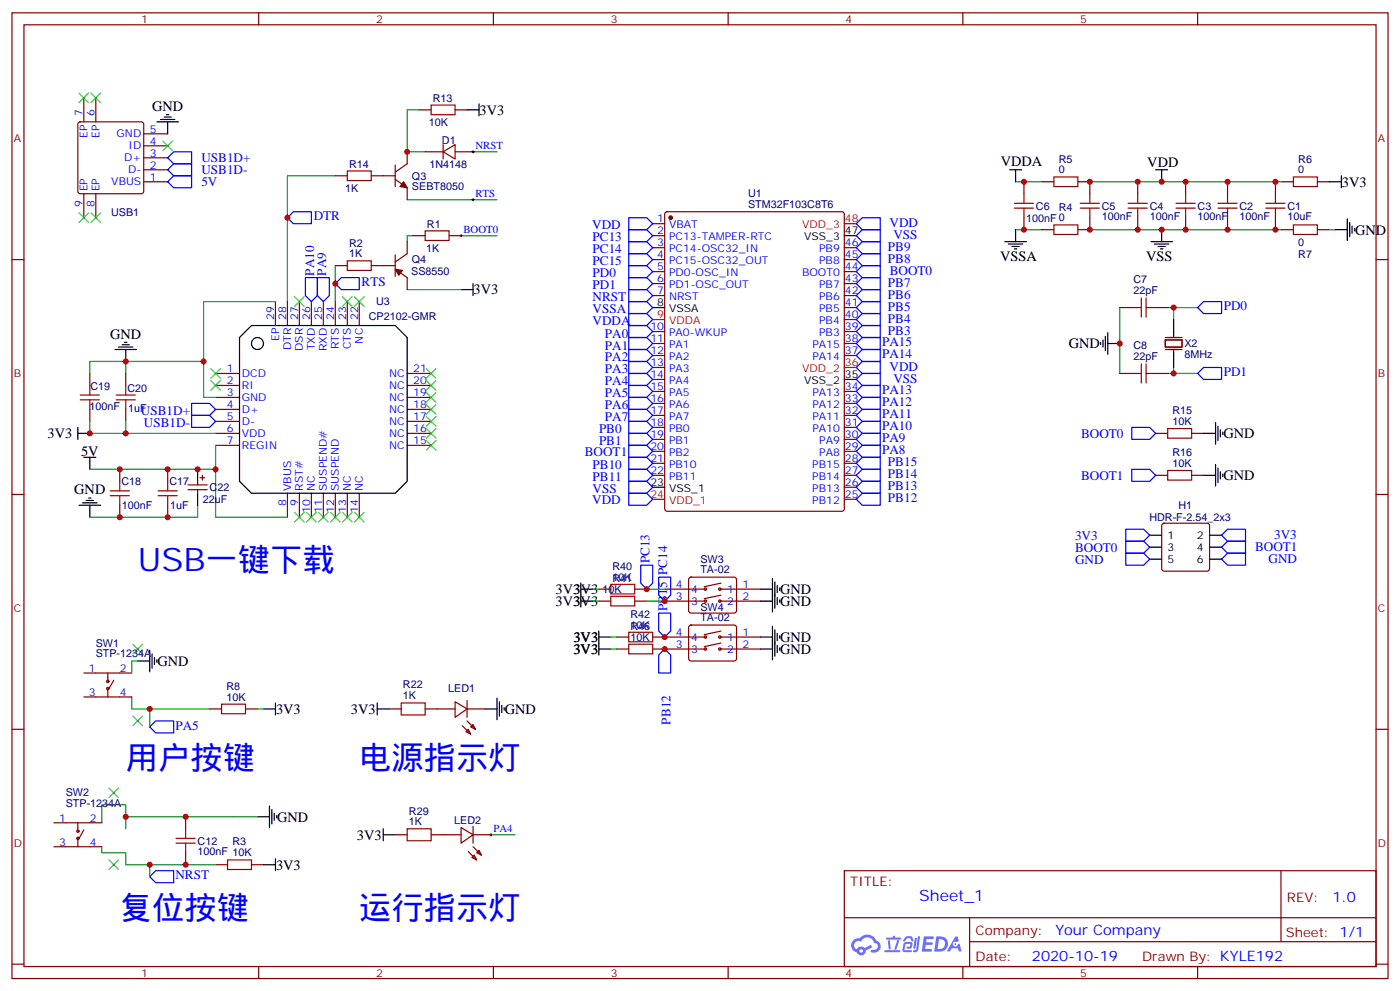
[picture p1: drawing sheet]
<svg xmlns="http://www.w3.org/2000/svg" width="412mm" height="292mm" viewBox="0 0 412 292" stroke-linecap="round" stroke-linejoin="round" font-family="sans-serif">
<g fill="none" stroke="#870000" stroke-width=".35">
<path d="M3.5 3.8h405.4v284.3h-405.4zM7.1 7.3h398.2v277.3h-398.2zM76.2 3.8v3.5M145.3 3.8v3.5M214.5 3.8v3.5M283.6 3.8v3.5M352.8 3.8v3.5M3.5 76.4h3.6M405.3 76.4h3.6M3.5 145.6h3.6M405.3 145.6h3.6M3.5 214.7h3.6"/>
<path d="M405.3 214.7h3.6M248.7 256.4h156.6v28.2h-156.6zM377.3 256.4v20.9M248.7 270.2h156.5M285.6 277.3h119.6M285.6 270.2v14.1M3.5 283.9h3.6M76.2 284.6v3.5M145.3 284.6v3.5M214.5 284.6v3.5M283.6 284.6v3.5M352.8 284.6v3.5"/>
<path d="M405.3 283.9h3.6"/>
</g>
<g fill="#5487ff">
<path d="M272.1 275.7h2.6l.3 .2-.1 .5-2 .1-.1 .9h1.6l.4 .4-.4 .4h-1.7l-.2 1.2 1.8 .1 .3 .3-.2 .3-2.9 .1z"/>
<path d="M281.4 275.8h.7l.4 1.3-.7 .3a.74 .74 0 0 0-1.1 .3 .74 .74 0 0 0 .5 1 .74 .74 0 0 0 .9-.6l.5-.3 .7 2.3h-.9l-.2-.9h-1.9l-.5 .9h-.9z"/>
<path d="M269.5 276.1h.6l-.4 3a.31 .31 0 0 1-.3 .2 .31 .31 0 0 1-.3-.3z"/>
<path d="M270.4 275.7h.6l-.5 3.9a.89 .89 0 0 1-.7 .7 .89 .89 0 0 1-.9-.3l1-.4z"/>
<path d="M266.8 275.8l.6-.2 1.2 .1 .5 1.3-.6 .2-.4-1-1 .2a.95 .95 0 0 1-1 .8l-.1-.2z"/>
<path d="M266.4 277.5l1.8-.2a1.04 1.04 0 0 1 .6 1.1 1.04 1.04 0 0 1-.8 .9h-.7a.29 .29 0 0 1-.3-.3 .29 .29 0 0 1 .3-.3h.7l.2-.8-1.4 .1-.4 1.7 1.9 .1a.29 .29 0 0 1 .3 .3 .29 .29 0 0 1-.3 .3l-2-.1-.4-.3 .2-2z"/>
<path d="M260.5 279.8h4.4a.3 .3 0 0 1 .3 .3 .3 .3 0 0 1-.3 .3h-4.3z"/>
<path d="M264.3 276.8h.6l-.5 1.7a1.02 1.02 0 0 1-.7 1.1l-.2-.2z"/>
<path d="M261.5 276.9h.6l.3 2.4-.3 .3-.3-.2z"/>
<path d="M261.1 276.1h1.9l.2-.6h.5l-.1 .6h1.5a.29 .29 0 0 1 .3 .3 .29 .29 0 0 1-.3 .2h-3.9z"/>
<path d="M275.8 275.7l-.6 4.5h1.4a2.27 2.27 0 0 0 2.7-2.3 2.27 2.27 0 0 0-2.7-2.2zM276.6 276.5a1.5 1.5 0 0 1 1.8 1.5 1.5 1.5 0 0 1-1.9 1.4h-.3z"/>
<path d="M251.4 276.9a2.09 2.09 0 0 0 1 3.5 1.37 1.37 0 0 0 1.5 .9 1.37 1.37 0 0 0 1.1-1.4l2-1-.5-.7-1.8 .9a1.4 1.4 0 0 0-2.3 .4 1.32 1.32 0 0 1-.6-1.8 1.32 1.32 0 0 1 1.9-.5 2.02 2.02 0 0 1 2-1.2 2.02 2.02 0 0 1 1.8 1.6 1.09 1.09 0 0 1 1.1 1.4 1.09 1.09 0 0 1-1.6 .7 .41 .41 0 0 0-.5 .3 .41 .41 0 0 0 .4 .5 1.89 1.89 0 0 0 2.4-1.2 1.89 1.89 0 0 0-1.2-2.4 2.98 2.98 0 0 0-5-.7l-1 .2zM253.2 280a.52 .52 0 0 1 1 0 .52 .52 0 0 1-1 0z"/>
<circle cx="281.4" cy="278" r=".28"/>
</g>
<g fill="none" stroke="#870000" stroke-width=".35">
<path d="M23.2 36.1l.4-.2h18l.5 .2 .2 .5v19.7l-.2 .5-.5 .2h-18l-.5-.2-.2-.5v-19.7zM24.7 28.8v7.1M28.2 28.8v7.1M42.3 39.4h7.1M123.5 32.3h3.5M134.1 32.3h3.5M24.7 57v7.1M28.2 57v7.1M42.3 53.5h7.1M42.3 50h7.1M42.3 46.5h7.1M42.3 42.9h7.1"/>
<path d="M98.8 51.8h3.5M109.4 51.8h7M116.4 52.8l3.5 2.5v3.5M116.4 48.6v6.3M119.9 44.7v3.5l-3.5 2.5M125.2 44.7h5.3M130.5 44.7l3.6-2.1v4.2zM130.5 42.6v4.2M134.1 44.7h5.2M301.6 53.5v3.5M306.9 53.5h3.5M317.5 53.5h3.5v3.5"/>
<path d="M335.1 53.5v3.5M349.2 53.5v3.5M361.6 53.5v3.5M375.7 53.5v3.5M377.5 53.5h3.5M388.1 53.5h3.5M98.8 78.2h3.5M109.4 78.2h7M116.4 79.3l3.5 2.4v3.6M116.4 75v6.4M119.9 71.2v3.5l-3.5 2.5M121.7 69.4h3.5"/>
<path d="M132.3 69.4h3.5M192.3 65.9h3.5M192.3 69.4h3.5M192.3 72.9h3.5M192.3 76.4h3.5M192.3 80h3.5M196 62.5l.5-.2h51.5l.7 .5v87l-.5 .7h-51.7l-.7-.4v-87.1zM248.7 72.9h3.5M248.7 76.4h3.5M248.7 80h3.5M301.6 64.1v3.5M306.9 67.6h3.5"/>
<path d="M321 64.1v3.5h-3.5M335.1 64.1v3.5M349.2 64.1v3.5M361.6 64.1v3.5M375.7 64.1v3.5M377.5 67.6h3.5M388.1 67.6h3.5M81.1 88.8v7M84.7 88.8v7M88.2 88.8v7M91.7 88.8v7M95.2 88.8v7"/>
<path d="M98.8 88.8v7M102.3 88.8v7M105.8 88.8v7M192.3 83.5h3.5M192.3 87h3.5M192.3 97.6h3.5M248.7 83.5h3.5M248.7 87h3.5M248.7 97.6h3.5M248.7 94.1h3.5M248.7 90.6h3.5M329.8 90.6h3.6"/>
<path d="M340.4 90.6h3.6M343.3 99.4h4.9M26.5 110v3.5M37 110v3.5M63.5 110h7.1M63.5 113.5h7.1M63.5 117h7.1M119.9 110h7.1M119.9 113.5h7.1M119.9 117h7.1M192.3 101.1h3.5M192.3 104.7h3.5"/>
<path d="M192.3 108.2h3.5M192.3 111.7h3.5M192.3 115.3h3.5M192.3 118.8h3.5M248.7 101.1h3.5M248.7 104.7h3.5M248.7 115.3h3.5M248.7 118.8h3.5M329.8 110h3.6M340.4 110h3.6M343.3 100.1h4.9v2.1h-4.9zM343.3 102.9h4.9"/>
<path d="M26.5 120.5v3.6M35.3 138.2v3.5M37 120.5v3.6M49.4 138.2v3.5M59.6 139.9v1.5M63.5 120.5h7.1M63.5 124.1h7.1M63.5 127.6h7.1M63.5 131.1h7.1M119.9 120.5h7.1M119.9 124.1h7.1M119.9 127.6h7.1"/>
<path d="M119.9 131.1h7.1M192.3 122.3h3.5M192.3 125.8h3.5M192.3 129.4h3.5M192.3 132.9h3.5M192.3 136.4h3.5M192.3 139.9h3.5M248.7 122.3h3.5M248.7 125.8h3.5M248.7 129.4h3.5M248.7 132.9h3.5M248.7 136.4h3.5"/>
<path d="M248.7 139.9h3.5M340.4 139.9h3.6M340.4 127.6h3.6M351 139.9h3.5M351 127.6h3.5M35.3 148.8v3.5M49.4 148.8v3.5M55.4 142.8h5.6M55.4 144.2h5.6M58.2 141.7v1.1M58.2 144.2v1M58.9 140.7h1.4"/>
<path d="M84.7 145.2v7.1M88.2 145.2v7.1M91.7 145.2v7.1M95.2 145.2v7.1M98.8 145.2v7.1M102.3 145.2v7.1M105.8 145.2v7.1M248.7 147h3.5M248.7 143.5h3.5M342.4 154.3l.5-.2h12.7l.5 .2 .2 .5v12.7l-.2 .5-.5 .2h-12.7l-.5-.3-.2-.4v-12.7zM176.4 173.5h3.5M176.4 177h3.5"/>
<path d="M187 173.5h3.5M187 177h3.5M195.8 173.5h12M195.8 177h12M203.1 170.1l.5-.2h12.7l.5 .2 .2 .5-.1 9.5-.6 .4h-13l-.5-.7v-9.2zM212 173.5h12M212 177h12M212.4 171.7l-5 1.1M212.4 175.2l-5 1.1M24.7 198.2h14.1M31.7 198.2v2.4M181.7 187.6h3.5"/>
<path d="M181.7 191.1h3.5M192.3 187.6h15.5M192.3 191.1h15.5M203.1 184.3l.5-.3h12.7l.5 .3 .2 .4-.1 9.5-.6 .4h-13l-.5-.7v-9.2zM212 187.6h12M212 191.1h12M212.4 185.8l-5 1.1M212.4 189.3l-5 1.1M24.7 205.2h14.1M31.7 202.7v2.5M33.5 200.3l-1.4 2.4M61.7 208.7h3.6"/>
<path d="M72.3 208.7h3.5M114.7 208.7h3.5M125.2 208.7h8.9M134.1 206.6l3.5 2.1-3.5 2.5zM136.2 213.7l2.4 2.4M137.2 215.4l.7-.7 .7 1.4zM137.6 208.7h5.3M137.6 212.3l2.5 2.4M137.6 206.3v4.9M138.6 214l.7-.7 .8 1.4zM15.9 242.3h14.1M15.9 249.3h14.1"/>
<path d="M22.9 242.3v2.4M22.9 246.8v2.5M24.7 244.4l-1.4 2.4M54.7 240.5v3.5M54.7 251.1v3.5M63.5 254.6h3.5M74.1 254.6h3.5M116.4 245.8h3.5M127 245.8h8.8M135.8 243.7l3.5 2.1-3.5 2.4zM137.9 250.7l2.5 2.5M139 252.5l.7-.7 .7 1.4z"/>
<path d="M139.3 245.8h5.3M139.3 249.3l2.5 2.5M139.3 243.3v4.9M140.4 251.1l.7-.7 .7 1.4z"/>
<circle cx="207.8" cy="177" r=".35"/>
<circle cx="207.8" cy="173.5" r=".35"/>
<circle cx="212" cy="177" r=".35"/>
<circle cx="212" cy="173.5" r=".35"/>
<circle cx="207.8" cy="191.1" r=".35"/>
<circle cx="207.8" cy="187.6" r=".35"/>
<circle cx="212" cy="187.6" r=".35"/>
<circle cx="212" cy="191.1" r=".35"/>
<circle cx="31.8" cy="200.6" r=".35"/>
<circle cx="31.8" cy="202.7" r=".35"/>
<circle cx="22.9" cy="244.7" r=".35"/>
<circle cx="22.9" cy="246.8" r=".35"/>
</g>
<g fill="#870000" stroke="#870000" stroke-width=".35">
<path d="M118.9 53.5l1 1.8-2.1-.4z"/>
<path d="M116.4 79.3l2.1 .3-1 1.4z"/>
<circle cx="197.6" cy="64.1" r=".53"/>
</g>
<g fill="none" stroke="#000" stroke-width=".35">
<path d="M46.2 35.9h6.4M47.3 35.2h4.2M48.3 34.5h2.1M49 33.8h.7M49.4 35.9v3.5M137.6 32.3h3.5M141.1 30.6v3.5M297.4 50h3.5M299.2 50v3.5M340.4 50h3.6M342.2 50v3.5M391.6 53.5h3.5"/>
<path d="M395.1 51.8v3.5M248.7 69.4h3.5M296 71.2h6.3M297 71.9h4.3M298.1 72.6h2.1M298.8 73.3h.7M299.2 67.6v3.6M339 71.2h6.4M340.1 71.9h4.2M341.1 72.6h2.2M341.8 73.3h.7M342.2 67.6v3.6"/>
<path d="M393.3 67.6h3.6M396.9 64.5v6.3M397.6 65.5v4.2M398.3 66.6v2.1M399 67.3v.7M74.1 95.8h42.3l3.5 3.6v42.3l-3.5 3.5h-42.3l-3.5-3.5v-42.3zM135.8 85.3h3.5M139.3 83.5v3.5M192.3 90.6h3.5M325.6 99v4.3M326.3 98v6.3M345.7 94.1v4.9"/>
<path d="M33.9 102.9h6.3M34.9 102.2h4.3M36 101.5h2.1M36.7 100.8h.7M37 102.9v3.5M248.7 111.7h3.5M324.2 100.8v.7M324.9 100.1v2.1M326.3 101.1h3.5M345.7 103.3v4.9M22.9 127.6h3.6M22.9 125.8v3.6"/>
<path d="M24.7 134.7h3.5M26.5 134.7v3.5M58.2 138.2v3.5M354.5 127.6h3.6M354.5 139.9h3.6M358.1 124.4v6.4M358.1 136.8v6.3M358.8 125.5v4.2M358.8 137.8v4.3M359.5 126.5v2.2M359.5 138.9v2.1M360.2 127.2v.8"/>
<path d="M360.2 139.6v.7M23.3 148.8h6.3M24.3 148.1h4.3M25.4 147.4h2.1M26.1 146.6h.7M26.5 148.8v3.5M58.2 145.2v3.6M192.3 143.5h3.5M338.7 157.6h3.5M356.3 157.6h3.5M171.1 173.5h3.5M171.1 177h3.5"/>
<path d="M171.1 171.7v7.1M224 173.5h3.5M224 177h3.5M227.5 170.3v9.9M228.2 171.3v7.8M229 172.4v2.1M229 175.9v2.1M229.7 173.1v.7M229.7 176.6v.7M338.7 161.1h3.5M338.7 164.6h3.5M356.3 161.1h3.5"/>
<path d="M356.3 164.6h3.5M40.6 194.6h3.5M44.1 191.5v6.3M44.8 192.5v4.2M45.5 193.6v2.1M46.2 194.3v.7M176.4 187.6h3.5M176.4 191.1h3.5M176.4 185.8v7.1M224 187.6h3.5M224 191.1h3.5M227.5 184.4v9.9"/>
<path d="M228.2 185.5v7.7M229 186.5v2.1M229 190v2.2M229.7 187.2v.7M229.7 190.7v.8M77.6 208.7h3.5M81.1 207v3.5M111.1 208.7h3.6M111.1 207v3.5M142.9 208.7h3.5M146.4 205.6v6.3M147.1 206.6v4.3"/>
<path d="M147.8 207.7v2.1M148.5 208.4v.7M79.4 237.3v6.4M80.1 238.4v4.2M80.8 239.4v2.1M75.8 240.5h3.6M77.6 254.6h3.5M81.1 252.8v3.6M81.5 240.1v.7M112.9 245.8h3.5M112.9 244v3.5"/>
<circle cx="75.8" cy="101.1" r="1.76"/>
</g>
<path d="M248.7 65.9h3.5M192.3 94.1h3.5M248.7 108.2h3.5M192.3 147h3.5" fill="none" stroke="#f00" stroke-width=".35"/>
<g fill="none" stroke="#00f" stroke-width=".35">
<path d="M49.4 53.5l1.8-1.7h5.2v3.5h-5.2zM49.4 46.5l1.8-1.8h5.2v3.5h-5.2zM49.4 50l1.8-1.8h5.2v3.6h-5.2zM84.7 64.1l1.7-1.8h5.3v3.6h-5.3zM185.2 67.6h5.3l1.8 1.8-1.8 1.8h-5.3zM185.2 71.2h5.3l1.8 1.7-1.8 1.8h-5.3zM185.2 74.7h5.3l1.8 1.7-1.8 1.8h-5.3zM185.2 78.2h5.3l1.8 1.8-1.8 1.7h-5.3zM185.2 64.1h5.3l1.8 1.8-1.8 1.7h-5.3zM252.2 76.4l1.8-1.7h5.3v3.5h-5.3zM252.2 72.9l1.8-1.7h5.3v3.5h-5.3zM252.2 69.4l1.8-1.8h5.3v3.6h-5.3z"/>
<path d="M252.2 65.9l1.8-1.8h5.3v3.5h-5.3zM252.2 80l1.8-1.8h5.3v3.5h-5.3zM90 81.7h3.5v5.3l-1.8 1.8-1.7-1.8zM93.5 81.7h3.5v5.3l-1.8 1.8-1.7-1.8zM98.8 83.5l1.7-1.8h5.3v3.6h-5.3zM185.2 95.8h5.3l1.8 1.8-1.8 1.8h-5.3zM185.2 99.4h5.3l1.8 1.7-1.8 1.8h-5.3zM185.2 81.7h5.3l1.8 1.8-1.8 1.8h-5.3zM185.2 85.3h5.3l1.8 1.7-1.8 1.8h-5.3zM185.2 88.8h5.3l1.8 1.8-1.8 1.7h-5.3zM185.2 92.3h5.3l1.8 1.8-1.8 1.7h-5.3zM252.2 97.6l1.8-1.8h5.3v3.6h-5.3z"/>
<path d="M252.2 94.1l1.8-1.8h5.3v3.5h-5.3zM252.2 90.6l1.8-1.8h5.3v3.5h-5.3zM252.2 87l1.8-1.7h5.3v3.5h-5.3zM252.2 83.5l1.8-1.8h5.3v3.6h-5.3zM352.8 90.6l1.7-1.8h5.3v3.5h-5.3zM56.4 118.8h5.3l1.8 1.7-1.8 1.8h-5.3zM185.2 102.9h5.3l1.8 1.8-1.8 1.7h-5.3zM185.2 106.4h5.3l1.8 1.8-1.8 1.8h-5.3zM185.2 110h5.3l1.8 1.7-1.8 1.8h-5.3zM185.2 113.5h5.3l1.8 1.8-1.8 1.7h-5.3zM185.2 117h5.3l1.8 1.8-1.8 1.7h-5.3zM252.2 118.8l1.8-1.8h5.3v3.5h-5.3z"/>
<path d="M252.2 115.3l1.8-1.8h5.3v3.5h-5.3zM252.2 104.7l1.8-1.8h5.3v3.5h-5.3zM252.2 101.1l1.8-1.7h5.3v3.5h-5.3zM254 110h5.3v3.5h-5.3l-1.8-1.8zM254 106.4h5.3v3.6h-5.3l-1.8-1.8zM354.5 108.2h5.3v3.5h-5.3l-1.7-1.7zM56.4 122.3h5.3l1.8 1.8-1.8 1.7h-5.3zM185.2 120.5h5.3l1.8 1.8-1.8 1.8h-5.3zM185.2 124.1h5.3l1.8 1.7-1.8 1.8h-5.3zM185.2 127.6h5.3l1.8 1.8-1.8 1.7h-5.3zM185.2 131.1h5.3l1.8 1.8-1.8 1.8h-5.3zM185.2 134.7h5.3l1.8 1.7-1.8 1.8h-5.3z"/>
<path d="M185.2 138.2h5.3l1.8 1.7-1.8 1.8h-5.3zM252.2 132.9l1.8-1.8h5.3v3.6h-5.3zM252.2 129.4l1.8-1.8h5.3v3.5h-5.3zM252.2 125.8l1.8-1.7h5.3v3.5h-5.3zM252.2 122.3l1.8-1.8h5.3v3.6h-5.3zM252.2 139.9l1.8-1.7h5.3v3.5h-5.3zM252.2 136.4l1.8-1.7h5.3v3.5h-5.3zM333.4 125.8h5.3l1.7 1.8-1.7 1.8h-5.3zM333.4 138.2h5.3l1.7 1.7-1.7 1.8h-5.3zM185.2 141.7h5.3l1.8 1.8-1.8 1.7h-5.3zM185.2 145.2h5.3l1.8 1.8-1.8 1.8h-5.3zM252.2 147l1.8-1.8h5.3v3.6h-5.3z"/>
<path d="M252.2 143.5l1.8-1.8h5.3v3.5h-5.3zM331.6 159.3h5.3l1.8 1.8-1.8 1.8h-5.3zM331.6 155.8h5.3l1.8 1.8-1.8 1.7h-5.3zM359.8 157.6l1.8-1.8h5.3v3.5h-5.3zM188.7 166.4h3.6v5.3l-1.8 1.8-1.8-1.8zM194 169.9h3.6v5.3l-1.8 1.8-1.8-1.8zM331.6 162.9h5.3l1.8 1.7-1.8 1.8h-5.3zM359.8 161.1l1.8-1.8h5.3v3.6h-5.3zM361.6 162.9h5.3v3.5h-5.3l-1.8-1.8zM194 180.5h3.6v5.3l-1.8 1.8-1.8-1.8zM195.8 191.1l1.8 1.8v5.3h-3.6v-5.3zM44.1 214l1.8-1.7h5.3v3.5h-5.3z"/>
<path d="M44.1 258.1l1.8-1.7h5.3v3.5h-5.3z"/>
</g>
<g fill="none" stroke="#008700" stroke-width=".35">
<path d="M123.5 32.3h-3.6v12.4h5.3M98.8 51.8h-14.1v37M119.9 58.8h26.5M139.3 44.7h7.1M299.2 53.5h7.7M321 53.5h56.5M98.8 78.2v10.6M121.7 69.4h-1.8v1.8M135.8 69.4h10.6M299.2 67.6h7.7M321 67.6h56.5M391.6 67.6h1.7"/>
<path d="M81.1 88.8h-21.1v28.2h3.5M119.9 85.3h15.9M329.8 90.6v19.4M344 90.6h8.8M345.7 90.6v3.5M37 106.4h-10.5v3.6M60 106.4h-23v3.6M344 110h8.8M345.7 108.2v1.8M26.5 124.1v3.5h37M37 124.1v3.5M63.5 131.1v7.1h-37"/>
<path d="M63.5 138.2v14.1h21.2M58.2 148.8v3.5h-31.7M174.6 173.5h1.8M174.6 177h1.8M190.5 173.5h5.3M190.5 177h5.3M40.6 194.6h-1.8v3.6M179.9 187.6h1.8M179.9 191.1h1.8M38.8 205.2v3.5h5.3M61.7 208.7h-17.6v5.3M75.8 208.7h1.8"/>
<path d="M30 249.3v1.8h7v3.5h26.5M37 240.5v-3.5h-7v5.3M44.1 254.6v3.5M75.8 240.5h-38.8v3.5M144.6 245.8h7.1"/>
</g>
<g fill="none" stroke="#a10000" stroke-width=".35">
<path d="M127 30.9h7.1v2.9h-7.1zM102.3 50.3h7.1v2.9h-7.1zM298.8 59.9h5.6M301.6 57v2.9M310.4 52.1h7.1v2.8h-7.1zM318.2 59.9h5.6M321 57v2.9M332.3 59.9h5.7M335.1 57v2.9M346.4 59.9h5.7M349.2 57v2.9M358.8 59.9h5.6"/>
<path d="M361.6 57v2.9M372.9 59.9h5.6M375.7 57v2.9M381 52.1h7.1v2.8h-7.1zM102.3 76.8h7.1v2.8h-7.1zM125.2 68h7.1v2.8h-7.1zM298.8 61.3h5.6M301.6 61.3v2.8M310.4 66.2h7.1v2.8h-7.1zM318.2 61.3h5.6M321 61.3v2.8M332.3 61.3h5.7"/>
<path d="M335.1 61.3v2.8M346.4 61.3h5.7M349.2 61.3v2.8M358.8 61.3h5.6M361.6 61.3v2.8M372.9 61.3h5.6M375.7 61.3v2.8M381 66.2h7.1v2.8h-7.1zM333.4 90.6h2.8M336.2 87.7v5.7M337.6 87.7v5.7M337.6 90.6h2.8"/>
<path d="M23.6 117.7h5.7M23.6 116.3h5.7M26.5 113.5v2.8M26.5 117.7v2.8M34.2 117.7h5.7M34.2 116.3h5.7M37 113.5v2.8M37 117.7v2.8M333.4 110h2.8M336.2 107.1v5.7M337.6 107.1v5.7M337.6 110h2.8"/>
<path d="M344 126.2h7v2.8h-7zM344 138.5h7v2.9h-7zM32.5 145.9h5.6M32.5 144.5h5.6M35.3 141.7v2.8M35.3 145.9v2.9M46.6 145.9h5.6M46.6 144.5h5.6M49.4 141.7v2.8M49.4 145.9v2.9M179.9 172h7.1v2.9h-7.1zM179.9 175.6h7.1v2.8h-7.1z"/>
<path d="M185.2 186.2h7.1v2.8h-7.1zM185.2 189.7h7.1v2.8h-7.1zM65.3 207.3h7v2.8h-7zM118.2 207h7v3.5h-7zM51.9 248.2h5.6M51.9 246.8h5.6M54.7 244v2.8M54.7 248.2v2.9M67 253.2h7.1v2.8h-7.1zM119.9 244h7.1v3.5h-7.1z"/>
</g>
<path d="M139 44.7h.7M139 58.8h.7M139.3 44.3v.7M139.3 58.5v.7M135.5 69.4h.7M135.8 69v.7M144.3 245.8h.7M144.6 245.4v.7" fill="none" stroke="#000" stroke-width=".29"/>
<g fill="none" stroke="#3c3" stroke-width=".35">
<path d="M23.3 27.4l2.8 2.8M26.1 27.4l-2.8 2.8M26.8 27.4l2.8 2.8M29.6 27.4l-2.8 2.8M48 41.5l2.8 2.8M50.8 41.5l-2.8 2.8M23.3 62.7l2.8 2.8M26.1 62.7l-2.8 2.8M26.8 62.7l2.8 2.8M29.6 62.7l-2.8 2.8M86.8 87.4l2.8 2.8M89.6 87.4l-2.8 2.8"/>
<path d="M100.9 87.4l2.8 2.8M103.7 87.4l-2.8 2.8M104.4 87.4l2.8 2.8M107.2 87.4l-2.8 2.8M62.1 108.5l2.8 2.9M62.1 112.1l2.8 2.8M64.9 108.5l-2.8 2.9M64.9 112.1l-2.8 2.8M125.6 108.5l2.8 2.9M125.6 112.1l2.8 2.8M125.6 115.6l2.8 2.8M125.6 119.1l2.8 2.9"/>
<path d="M128.4 108.5l-2.8 2.9M128.4 112.1l-2.8 2.8M128.4 115.6l-2.8 2.8M128.4 119.1l-2.8 2.9M125.6 122.7l2.8 2.8M125.6 126.2l2.8 2.8M125.6 129.7l2.8 2.8M128.4 122.7l-2.8 2.8M128.4 126.2l-2.8 2.8M128.4 129.7l-2.8 2.8M86.8 150.9l2.8 2.8M89.6 150.9l-2.8 2.8"/>
<path d="M90.3 150.9l2.8 2.8M93.1 150.9l-2.8 2.8M93.8 150.9l2.9 2.8M96.7 150.9l-2.9 2.8M97.4 150.9l2.8 2.8M100.2 150.9l-2.8 2.8M100.9 150.9l2.8 2.8M103.7 150.9l-2.8 2.8M104.4 150.9l2.8 2.8M107.2 150.9l-2.8 2.8M39.2 189.7l2.8 2.8M42 189.7l-2.8 2.8"/>
<path d="M39.2 210.9l2.8 2.8M42 210.9l-2.8 2.8M32.1 232l2.8 2.8M34.9 232l-2.8 2.8M32.1 253.2l2.8 2.8M34.9 253.2l-2.8 2.8"/>
</g>
<g fill="#c00">
<circle cx="84.7" cy="64.1" r=".88"/>
<circle cx="119.9" cy="44.7" r=".88"/>
<circle cx="35.3" cy="152.3" r=".88"/>
<circle cx="35.3" cy="138.2" r=".88"/>
<circle cx="37" cy="127.6" r=".88"/>
<circle cx="60" cy="106.4" r=".88"/>
<circle cx="37" cy="106.4" r=".88"/>
<circle cx="26.5" cy="127.6" r=".88"/>
<circle cx="63.5" cy="138.2" r=".88"/>
<circle cx="49.4" cy="138.2" r=".88"/>
<circle cx="98.8" cy="83.5" r=".88"/>
<circle cx="44.1" cy="208.7" r=".88"/>
<circle cx="44.1" cy="254.6" r=".88"/>
<circle cx="54.7" cy="240.5" r=".88"/>
<circle cx="54.7" cy="254.6" r=".88"/>
<circle cx="342.2" cy="67.6" r=".88"/>
<circle cx="342.2" cy="53.5" r=".88"/>
<circle cx="301.6" cy="53.5" r=".88"/>
<circle cx="301.6" cy="67.6" r=".88"/>
<circle cx="321" cy="67.6" r=".88"/>
<circle cx="321" cy="53.5" r=".88"/>
<circle cx="335.1" cy="67.6" r=".88"/>
<circle cx="335.1" cy="53.5" r=".88"/>
<circle cx="349.3" cy="67.6" r=".88"/>
<circle cx="349.3" cy="53.5" r=".88"/>
<circle cx="361.6" cy="67.6" r=".88"/>
<circle cx="361.6" cy="53.5" r=".88"/>
<circle cx="375.7" cy="67.6" r=".88"/>
<circle cx="375.7" cy="53.5" r=".88"/>
<circle cx="329.8" cy="101.1" r=".88"/>
<circle cx="345.7" cy="90.6" r=".88"/>
<circle cx="345.7" cy="110" r=".88"/>
<circle cx="37" cy="240.5" r=".88"/>
<circle cx="195.8" cy="191.1" r=".88"/>
<circle cx="195.8" cy="187.6" r=".88"/>
<circle cx="190.5" cy="173.5" r=".88"/>
<circle cx="195.8" cy="177" r=".88"/>
<circle cx="58.2" cy="138.2" r=".88"/>
<circle cx="49.4" cy="152.3" r=".88"/>
</g>
<g font-size="9.5" fill="#00f">
<text x="40.6" y="168.2">USB一键下载</text>
<text x="37" y="226.4">用户按键</text>
<text x="105.8" y="226.4">电源指示灯</text>
<text x="35.3" y="270.5">复位按键</text>
<text x="105.8" y="270.5">运行指示灯</text>
</g>
<text font-size="4.6" fill="#00f" x="270.8" y="265.4">Sheet_1</text>
<g font-size="4.2">
<text x="44.8" y="32.7">GND</text>
<text x="141.3" y="33.8">3V3</text>
<text x="294.8" y="48.9">VDDA</text>
<text x="338" y="49.3">VDD</text>
<text x="395.3" y="54.9">3V3</text>
<text x="399.2" y="69.1">GND</text>
<text x="294.6" y="76.8">VSSA</text>
<text x="337.6" y="76.8">VSS</text>
<text x="139.5" y="86.7">3V3</text>
<text x="32.5" y="99.7">GND</text>
<text x="314.9" y="102.6">GND</text>
<text x="14" y="129">3V3</text>
<text x="360.4" y="129">GND</text>
<text x="23.9" y="134.3">5V</text>
<text x="360.4" y="141.4">GND</text>
<text x="21.9" y="145.6">GND</text>
<text x="163.6" y="174.9">3V3V3</text>
<text x="163.6" y="178.4">3V3V3</text>
<text x="229.8" y="174.9">GND</text>
<text x="229.8" y="178.4">GND</text>
<text x="168.9" y="189">3V3</text>
<text x="229.8" y="189">GND</text>
<text x="46.4" y="196.1">GND</text>
<text x="168.9" y="192.5">3V3</text>
<text x="229.8" y="192.5">GND</text>
<text x="81.3" y="210.2">3V3</text>
<text x="103.4" y="210.2">3V3</text>
<text x="148.7" y="210.2">GND</text>
<text x="81.7" y="241.9">GND</text>
<text x="105.2" y="247.2">3V3</text>
<text x="81.3" y="256">3V3</text>
</g>
<g font-size="4.2" fill="#00f">
<text x="392.5" y="265.6">1.0</text>
<text x="310.9" y="275.2">Your Company</text>
<text x="304" y="283">2020-10-19</text>
</g>
<g font-size="3.9" fill="#00f">
<text x="59.3" y="47.8">USB1D+</text>
<text x="59.3" y="51.3">USB1D-</text>
<text x="59.3" y="54.8">5V</text>
<text x="92.4" y="64.8">DTR</text>
<text x="174.4" y="67.4">VDD</text>
<text x="174.6" y="71">PC13</text>
<text x="262" y="67">VDD</text>
<text x="263.2" y="70.4">VSS</text>
<text x="174.6" y="74.5">PC14</text>
<text x="261.6" y="77.3">PB8</text>
<text x="261.6" y="73.8">PB9</text>
<text x="92.5" y="81.2" transform="rotate(-90 92.5 81.2)">PA10</text>
<text x="96" y="81.2" transform="rotate(-90 96 81.2)">PA9</text>
<text x="174.6" y="78.1">PC15</text>
<text x="174.6" y="81.6">PD0</text>
<text x="262.1" y="80.9">BOOT0</text>
<text x="106.5" y="84.2">RTS</text>
<text x="174.6" y="85.1">PD1</text>
<text x="174.6" y="88.6">NRST</text>
<text x="261.6" y="87.9">PB6</text>
<text x="261.6" y="84.4">PB7</text>
<text x="174.6" y="92.2">VSSA</text>
<text x="174.6" y="95.7">VDDA</text>
<text x="261.6" y="95">PB4</text>
<text x="261.6" y="91.5">PB5</text>
<text x="360.5" y="91.4">PD0</text>
<text x="178.2" y="99.4">PA0</text>
<text x="261.6" y="98.5">PB3</text>
<text x="178.2" y="102.9">PA1</text>
<text x="178.2" y="106.4">PA2</text>
<text x="259.8" y="105.5">PA14</text>
<text x="259.8" y="102">PA15</text>
<text x="178.2" y="110">PA3</text>
<text x="178.2" y="113.5">PA4</text>
<text x="262" y="109.3">VDD</text>
<text x="263.2" y="112.7">VSS</text>
<text x="360.5" y="110.8">PD1</text>
<text x="178.2" y="117">PA5</text>
<text x="259.8" y="119.6">PA12</text>
<text x="259.8" y="116.1">PA13</text>
<text x="41.5" y="122.3">USB1D+</text>
<text x="42.4" y="125.8">USB1D-</text>
<text x="178.2" y="120.5">PA6</text>
<text x="178.2" y="124.1">PA7</text>
<text x="259.8" y="123.2">PA11</text>
<text x="176.4" y="127.4">PB0</text>
<text x="176.4" y="131">PB1</text>
<text x="259.8" y="130.2">PA9</text>
<text x="259.8" y="126.7">PA10</text>
<text x="318.5" y="129.1">BOOT0</text>
<text x="172.3" y="134.1">BOOT1</text>
<text x="259.8" y="133.7">PA8</text>
<text x="261.6" y="137.3">PB15</text>
<text x="174.6" y="138.1">PB10</text>
<text x="174.6" y="141.6">PB11</text>
<text x="261.6" y="140.8">PB14</text>
<text x="318.5" y="141.5">BOOT1</text>
<text x="174.4" y="148.5">VDD</text>
<text x="174.6" y="145.1">VSS</text>
<text x="261.6" y="147.9">PB12</text>
<text x="261.6" y="144.4">PB13</text>
<text x="316.7" y="159.1">3V3</text>
<text x="375.3" y="158.6">3V3</text>
<text x="191.3" y="165.9" transform="rotate(-90 191.3 165.9)">PC13</text>
<text x="316.7" y="166.1">GND</text>
<text x="316.7" y="162.6">BOOT0</text>
<text x="369.7" y="162.1">BOOT1</text>
<text x="373.7" y="165.6">GND</text>
<text x="196.5" y="169.3" transform="rotate(-90 196.5 169.3)">PC14</text>
<text x="196.5" y="179.9" transform="rotate(-90 196.5 179.9)">PB15</text>
<text x="51.7" y="214.8">PA5</text>
<text x="197.6" y="213.3" transform="rotate(-90 197.6 213.3)">PB12</text>
<text x="51.7" y="258.9">NRST</text>
</g>
<g font-size="3.9" fill="#800">
<text x="250.5" y="260.9">TITLE:</text>
<text x="379.1" y="265.6">REV:</text>
<text x="287.4" y="275.1">Company:</text>
<text x="378.7" y="275.8">Sheet: 1/1</text>
<text x="287.4" y="282.8">Date:</text>
<text x="336.4" y="282.9">Drawn By: KYLE192</text>
</g>
<g font-size="3.2" fill="#800">
<text x="41.6" y="6.8">1</text>
<text x="110.8" y="6.8">2</text>
<text x="179.9" y="6.8">3</text>
<text x="249.1" y="6.8">4</text>
<text x="318.2" y="6.8">5</text>
<text x="4.1" y="41.9">A</text>
<text x="405.9" y="41.9">A</text>
<text x="4.1" y="111">B</text>
<text x="405.9" y="111">B</text>
<text x="4.1" y="180.2">C</text>
<text x="405.9" y="180.2">C</text>
<text x="4.1" y="249.3">D</text>
<text x="405.9" y="249.3">D</text>
<text x="41.6" y="287.6">1</text>
<text x="110.8" y="287.6">2</text>
<text x="179.9" y="287.6">3</text>
<text x="249.1" y="287.6">4</text>
<text x="318.2" y="287.6">5</text>
</g>
<g font-size="3.2" fill="#000080">
<text x="127.5" y="30">R13</text>
<text x="126.4" y="37">10K</text>
<text x="130.2" y="42.3">D1</text>
<text x="311.9" y="47.9">R5</text>
<text x="382.4" y="47.9">R6</text>
<text x="102.8" y="49.4">R14</text>
<text x="121.4" y="52.9">Q3</text>
<text x="126.5" y="49.4">1N4148</text>
<text x="311.9" y="51">0</text>
<text x="382.4" y="51">0</text>
<text x="101.7" y="56.4">1K</text>
<text x="121.4" y="56.1">SEBT8050</text>
<text x="220.3" y="58.1">U1</text>
<text x="32.7" y="63.5">USB1</text>
<text x="220.3" y="61.2">STM32F103C8T6</text>
<text x="302.2" y="65.3">100nF 0</text>
<text x="305.2" y="61.8">C6</text>
<text x="311.9" y="62">R4</text>
<text x="324.6" y="64.9">100nF</text>
<text x="324.6" y="61.8">C5</text>
<text x="338.7" y="64.9">100nF</text>
<text x="338.7" y="61.8">C4</text>
<text x="352.8" y="64.9">100nF</text>
<text x="352.8" y="61.8">C3</text>
<text x="365.1" y="64.9">100nF</text>
<text x="365.1" y="61.8">C2</text>
<text x="379.2" y="64.9">10uF</text>
<text x="379.2" y="61.8">C1</text>
<text x="125.7" y="67">R1</text>
<text x="102.8" y="75.7">1K</text>
<text x="102.8" y="72.6">R2</text>
<text x="121.3" y="77.6">Q4</text>
<text x="125.5" y="74.1">1K</text>
<text x="382.4" y="72.3">0</text>
<text x="382.4" y="75.9">R7</text>
<text x="121.1" y="81.1">SS8550</text>
<text x="333.9" y="83.5">C7</text>
<text x="110.8" y="89.9">U3</text>
<text x="333.9" y="86.7">22pF</text>
<text x="108.7" y="94.1">CP2102-GMR</text>
<text x="333.9" y="106.1">22pF</text>
<text x="333.9" y="102.9">C8</text>
<text x="348.9" y="105.4">8MHz</text>
<text x="348.9" y="102.3">X2</text>
<text x="26.6" y="115">C19</text>
<text x="37.6" y="115.3">C20</text>
<text x="26.4" y="120.6">100nF</text>
<text x="37.7" y="121.3">1uF</text>
<text x="345.4" y="125.1">10K</text>
<text x="345.4" y="121.9">R15</text>
<text x="345.4" y="137.5">10K</text>
<text x="345.4" y="134.3">R16</text>
<text x="35.8" y="142.8">C18</text>
<text x="49.9" y="142.8">C17</text>
<text x="35.9" y="149.9">100nF</text>
<text x="50.1" y="149.9">1uF</text>
<text x="59.8" y="148.2">22uF</text>
<text x="61.7" y="144.6">C22</text>
<text x="347.1" y="149.8">H1</text>
<text x="338.6" y="153.4">HDR-F-2.54_2x3</text>
<text x="180.4" y="167.9">R40</text>
<text x="206.3" y="165.8">SW3</text>
<text x="180.4" y="171">10K</text>
<text x="180.4" y="171.3">R41</text>
<text x="206.3" y="168.8">TA-02</text>
<text x="177.5" y="174.6">10K</text>
<text x="206.3" y="179.9">SW4</text>
<text x="185.7" y="185.1">10K</text>
<text x="185.7" y="181.9">R42</text>
<text x="185.7" y="185.4">R46</text>
<text x="206.3" y="182.9">TA-02</text>
<text x="28.2" y="190.4">SW1</text>
<text x="185.7" y="188.6">10K</text>
<text x="28.2" y="193.5">STP-1234A</text>
<text x="66.7" y="203.1">R8</text>
<text x="118.7" y="202.7">R22</text>
<text x="132.1" y="203.9">LED1</text>
<text x="66.7" y="206.3">10K</text>
<text x="118.7" y="205.9">1K</text>
<text x="19.4" y="237.6">STP-1234A</text>
<text x="19.4" y="234.5">SW2</text>
<text x="120.5" y="239.8">R29</text>
<text x="120.5" y="243">1K</text>
<text x="133.8" y="242.7">LED2</text>
<text x="58.2" y="251.8">100nF 10K</text>
<text x="58.2" y="248.7">C12</text>
<text x="68.5" y="248.9">R3</text>
</g>
<g font-size="3.2" fill="#00f">
<text x="24.3" y="34.1" transform="rotate(-90 24.3 34.1)">7</text>
<text x="27.9" y="34.1" transform="rotate(-90 27.9 34.1)">6</text>
<text x="25.8" y="40.5" transform="rotate(-90 25.8 40.5)">EP</text>
<text x="29.3" y="40.5" transform="rotate(-90 29.3 40.5)">EP</text>
<text x="34.3" y="40.5">GND</text>
<text x="44.1" y="39.1">5</text>
<text x="36.6" y="47.5">D+</text>
<text x="37.8" y="44">ID</text>
<text x="44.1" y="46.1">3</text>
<text x="44.1" y="42.6">4</text>
<text x="140.1" y="43.8">NRST</text>
<text x="37.7" y="51">D-</text>
<text x="44.1" y="53.2">1</text>
<text x="44.1" y="49.6">2</text>
<text x="25.8" y="56.3" transform="rotate(-90 25.8 56.3)">EP</text>
<text x="29.3" y="56.3" transform="rotate(-90 29.3 56.3)">EP</text>
<text x="32.8" y="54.6">VBUS</text>
<text x="140.1" y="57.9">RTS</text>
<text x="24.3" y="60.8" transform="rotate(-90 24.3 60.8)">9</text>
<text x="27.9" y="60.8" transform="rotate(-90 27.9 60.8)">8</text>
<text x="193.6" y="65.5">1</text>
<text x="136.5" y="68.5">BOOT0</text>
<text x="193.6" y="69">2</text>
<text x="197.1" y="67.3">VBAT</text>
<text x="197.1" y="70.8">PC13-TAMPER-RTC</text>
<text x="193.6" y="72.6">3</text>
<text x="193.6" y="76.1">4</text>
<text x="197.1" y="74.3">PC14-OSC32_IN</text>
<text x="197.1" y="77.9">PC15-OSC32_OUT</text>
<text x="241.3" y="77.9">PB8</text>
<text x="241.3" y="74.3">PB9</text>
<text x="248.9" y="76.1">45</text>
<text x="248.9" y="72.6">46</text>
<text x="193.6" y="79.6">5</text>
<text x="193.6" y="83.1">6</text>
<text x="197.1" y="81.4">PD0-OSC_IN</text>
<text x="236.3" y="81.4">BOOT0</text>
<text x="248.9" y="83.1">43</text>
<text x="248.9" y="79.6">44</text>
<text x="193.6" y="86.7">7</text>
<text x="197.1" y="84.9">PD1-OSC_OUT</text>
<text x="197.1" y="88.4">NRST</text>
<text x="241.3" y="88.4">PB6</text>
<text x="241.3" y="84.9">PB7</text>
<text x="248.9" y="86.7">42</text>
<text x="80.8" y="94.1" transform="rotate(-90 80.8 94.1)">29</text>
<text x="84.3" y="94.1" transform="rotate(-90 84.3 94.1)">28</text>
<text x="87.8" y="94.1" transform="rotate(-90 87.8 94.1)">27</text>
<text x="91.4" y="94.1" transform="rotate(-90 91.4 94.1)">26</text>
<text x="94.9" y="94.1" transform="rotate(-90 94.9 94.1)">25</text>
<text x="98.4" y="94.1" transform="rotate(-90 98.4 94.1)">24</text>
<text x="102" y="94.1" transform="rotate(-90 102 94.1)">23</text>
<text x="105.5" y="94.1" transform="rotate(-90 105.5 94.1)">22</text>
<text x="241.3" y="95.5">PB4</text>
<text x="241.3" y="92">PB5</text>
<text x="248.9" y="93.7">40</text>
<text x="248.9" y="90.2">41</text>
<text x="82.2" y="100.5" transform="rotate(-90 82.2 100.5)">EP</text>
<text x="106.9" y="101.1" transform="rotate(-90 106.9 101.1)">NC</text>
<text x="191.6" y="97.3">10</text>
<text x="191.6" y="100.8">11</text>
<text x="197.1" y="99">PA0-WKUP</text>
<text x="241.3" y="99">PB3</text>
<text x="248.9" y="100.8">38</text>
<text x="248.9" y="97.3">39</text>
<text x="85.7" y="103.2" transform="rotate(-90 85.7 103.2)">DTR</text>
<text x="89.3" y="103.4" transform="rotate(-90 89.3 103.4)">DSR</text>
<text x="92.8" y="103.1" transform="rotate(-90 92.8 103.1)">TXD</text>
<text x="96.3" y="103.4" transform="rotate(-90 96.3 103.4)">RXD</text>
<text x="99.8" y="102.9" transform="rotate(-90 99.8 102.9)">RTS</text>
<text x="103.4" y="102.9" transform="rotate(-90 103.4 102.9)">CTS</text>
<text x="191.6" y="104.3">12</text>
<text x="191.6" y="107.8">13</text>
<text x="197.1" y="102.6">PA1</text>
<text x="197.1" y="106.1">PA2</text>
<text x="239.3" y="106.1">PA14</text>
<text x="239.3" y="102.6">PA15</text>
<text x="248.9" y="104.3">37</text>
<text x="66.8" y="109.6">1</text>
<text x="66.8" y="113.1">2</text>
<text x="71.3" y="111">DCD</text>
<text x="114.6" y="111">NC</text>
<text x="121.7" y="113.1">20</text>
<text x="121.7" y="109.6">21</text>
<text x="191.6" y="111.4">14</text>
<text x="197.1" y="109.6">PA3</text>
<text x="197.1" y="113.1">PA4</text>
<text x="66.8" y="116.7">3</text>
<text x="71.3" y="114.5">RI</text>
<text x="71.3" y="118.1">GND</text>
<text x="114.6" y="118.1">NC</text>
<text x="114.6" y="114.5">NC</text>
<text x="121.7" y="116.7">19</text>
<text x="191.6" y="114.9">15</text>
<text x="191.6" y="118.4">16</text>
<text x="197.1" y="116.7">PA5</text>
<text x="239.3" y="116.7">PA13</text>
<text x="248.9" y="118.4">33</text>
<text x="248.9" y="114.9">34</text>
<text x="66.8" y="120.2">4</text>
<text x="66.8" y="123.7">5</text>
<text x="71.3" y="121.6">D+</text>
<text x="71.3" y="125.1">D-</text>
<text x="114.6" y="125.1">NC</text>
<text x="114.6" y="121.6">NC</text>
<text x="121.7" y="123.7">17</text>
<text x="121.7" y="120.2">18</text>
<text x="191.6" y="122">17</text>
<text x="191.6" y="125.5">18</text>
<text x="197.1" y="120.2">PA6</text>
<text x="197.1" y="123.7">PA7</text>
<text x="239.3" y="123.7">PA11</text>
<text x="239.3" y="120.2">PA12</text>
<text x="248.9" y="125.5">31</text>
<text x="248.9" y="122">32</text>
<text x="66.8" y="127.2">6</text>
<text x="66.8" y="130.8">7</text>
<text x="71.3" y="128.7">VDD</text>
<text x="114.6" y="128.7">NC</text>
<text x="121.7" y="130.8">15</text>
<text x="121.7" y="127.2">16</text>
<text x="191.6" y="129">19</text>
<text x="197.1" y="127.2">PB0</text>
<text x="197.1" y="130.8">PB1</text>
<text x="239.3" y="127.2">PA10</text>
<text x="241.3" y="130.8">PA9</text>
<text x="248.9" y="129">30</text>
<text x="71.3" y="132.2">REGIN</text>
<text x="114.6" y="132.2">NC</text>
<text x="191.6" y="132.5">20</text>
<text x="191.6" y="136.1">21</text>
<text x="197.1" y="134.3">PB2</text>
<text x="197.1" y="137.8">PB10</text>
<text x="239.3" y="137.8">PB15</text>
<text x="241.3" y="134.3">PA8</text>
<text x="248.9" y="136.1">28</text>
<text x="248.9" y="132.5">29</text>
<text x="191.6" y="139.6">22</text>
<text x="197.1" y="141.4">PB11</text>
<text x="239.3" y="141.4">PB14</text>
<text x="248.9" y="143.1">26</text>
<text x="248.9" y="139.6">27</text>
<text x="84.3" y="149" transform="rotate(-90 84.3 149)">8</text>
<text x="85.7" y="144.5" transform="rotate(-90 85.7 144.5)">VBUS</text>
<text x="87.8" y="149" transform="rotate(-90 87.8 149)">9</text>
<text x="89.3" y="144.5" transform="rotate(-90 89.3 144.5)">RST#</text>
<text x="92.8" y="144.5" transform="rotate(-90 92.8 144.5)">NC</text>
<text x="96.3" y="144.5" transform="rotate(-90 96.3 144.5)">SUSPEND#</text>
<text x="99.8" y="144.5" transform="rotate(-90 99.8 144.5)">SUSPEND</text>
<text x="103.4" y="144.5" transform="rotate(-90 103.4 144.5)">NC</text>
<text x="106.9" y="144.5" transform="rotate(-90 106.9 144.5)">NC</text>
<text x="239.3" y="148.4">PB12</text>
<text x="239.3" y="144.9">PB13</text>
<text x="248.9" y="146.6">25</text>
<text x="91.4" y="151" transform="rotate(-90 91.4 151)">10</text>
<text x="94.9" y="151" transform="rotate(-90 94.9 151)">11</text>
<text x="98.4" y="151" transform="rotate(-90 98.4 151)">12</text>
<text x="102" y="151" transform="rotate(-90 102 151)">13</text>
<text x="105.5" y="151" transform="rotate(-90 105.5 151)">14</text>
<text x="199.1" y="173.1">4</text>
<text x="218.7" y="173.1">1</text>
<text x="199.1" y="176.6">3</text>
<text x="203.6" y="174.5">4</text>
<text x="203.6" y="178">3</text>
<text x="214.2" y="178">2</text>
<text x="214.2" y="174.5">1</text>
<text x="218.7" y="176.6">2</text>
<text x="199.1" y="187.2">4</text>
<text x="199.1" y="190.7">3</text>
<text x="203.6" y="188.6">4</text>
<text x="214.2" y="188.6">1</text>
<text x="218.7" y="190.7">2</text>
<text x="218.7" y="187.2">1</text>
<text x="26.2" y="197.8">1</text>
<text x="35.3" y="197.8">2</text>
<text x="203.6" y="192.2">3</text>
<text x="214.2" y="192.2">2</text>
<text x="26.2" y="204.9">3</text>
<text x="35.3" y="204.9">4</text>
<text x="17.4" y="241.9">1</text>
<text x="26.5" y="241.9">2</text>
<text x="145.3" y="244.9">PA4</text>
<text x="17.4" y="249">3</text>
<text x="26.5" y="249">4</text>
</g>
<g font-size="3.2" fill="#f00">
<text x="248.9" y="65.5">48</text>
<text x="236.3" y="67.3">VDD_3</text>
<text x="193.6" y="93.7">9</text>
<text x="197.1" y="95.5">VDDA</text>
<text x="248.9" y="107.8">36</text>
<text x="236.3" y="109.6">VDD_2</text>
<text x="191.6" y="146.6">24</text>
<text x="197.1" y="148.4">VDD_1</text>
</g>
<g font-size="3.2">
<text x="236.9" y="70.8">VSS_3</text>
<text x="248.9" y="69">47</text>
<text x="193.6" y="90.2">8</text>
<text x="197.1" y="92">VSSA</text>
<text x="236.9" y="113.1">VSS_2</text>
<text x="248.9" y="111.4">35</text>
<text x="191.6" y="143.1">23</text>
<text x="197.1" y="144.9">VSS_1</text>
<text x="344" y="158.6">1</text>
<text x="352.5" y="158.6">2</text>
<text x="344" y="162.2">3</text>
<text x="344" y="165.7">5</text>
<text x="352.5" y="162.2">4</text>
<text x="352.5" y="165.7">6</text>
</g>
</svg>
